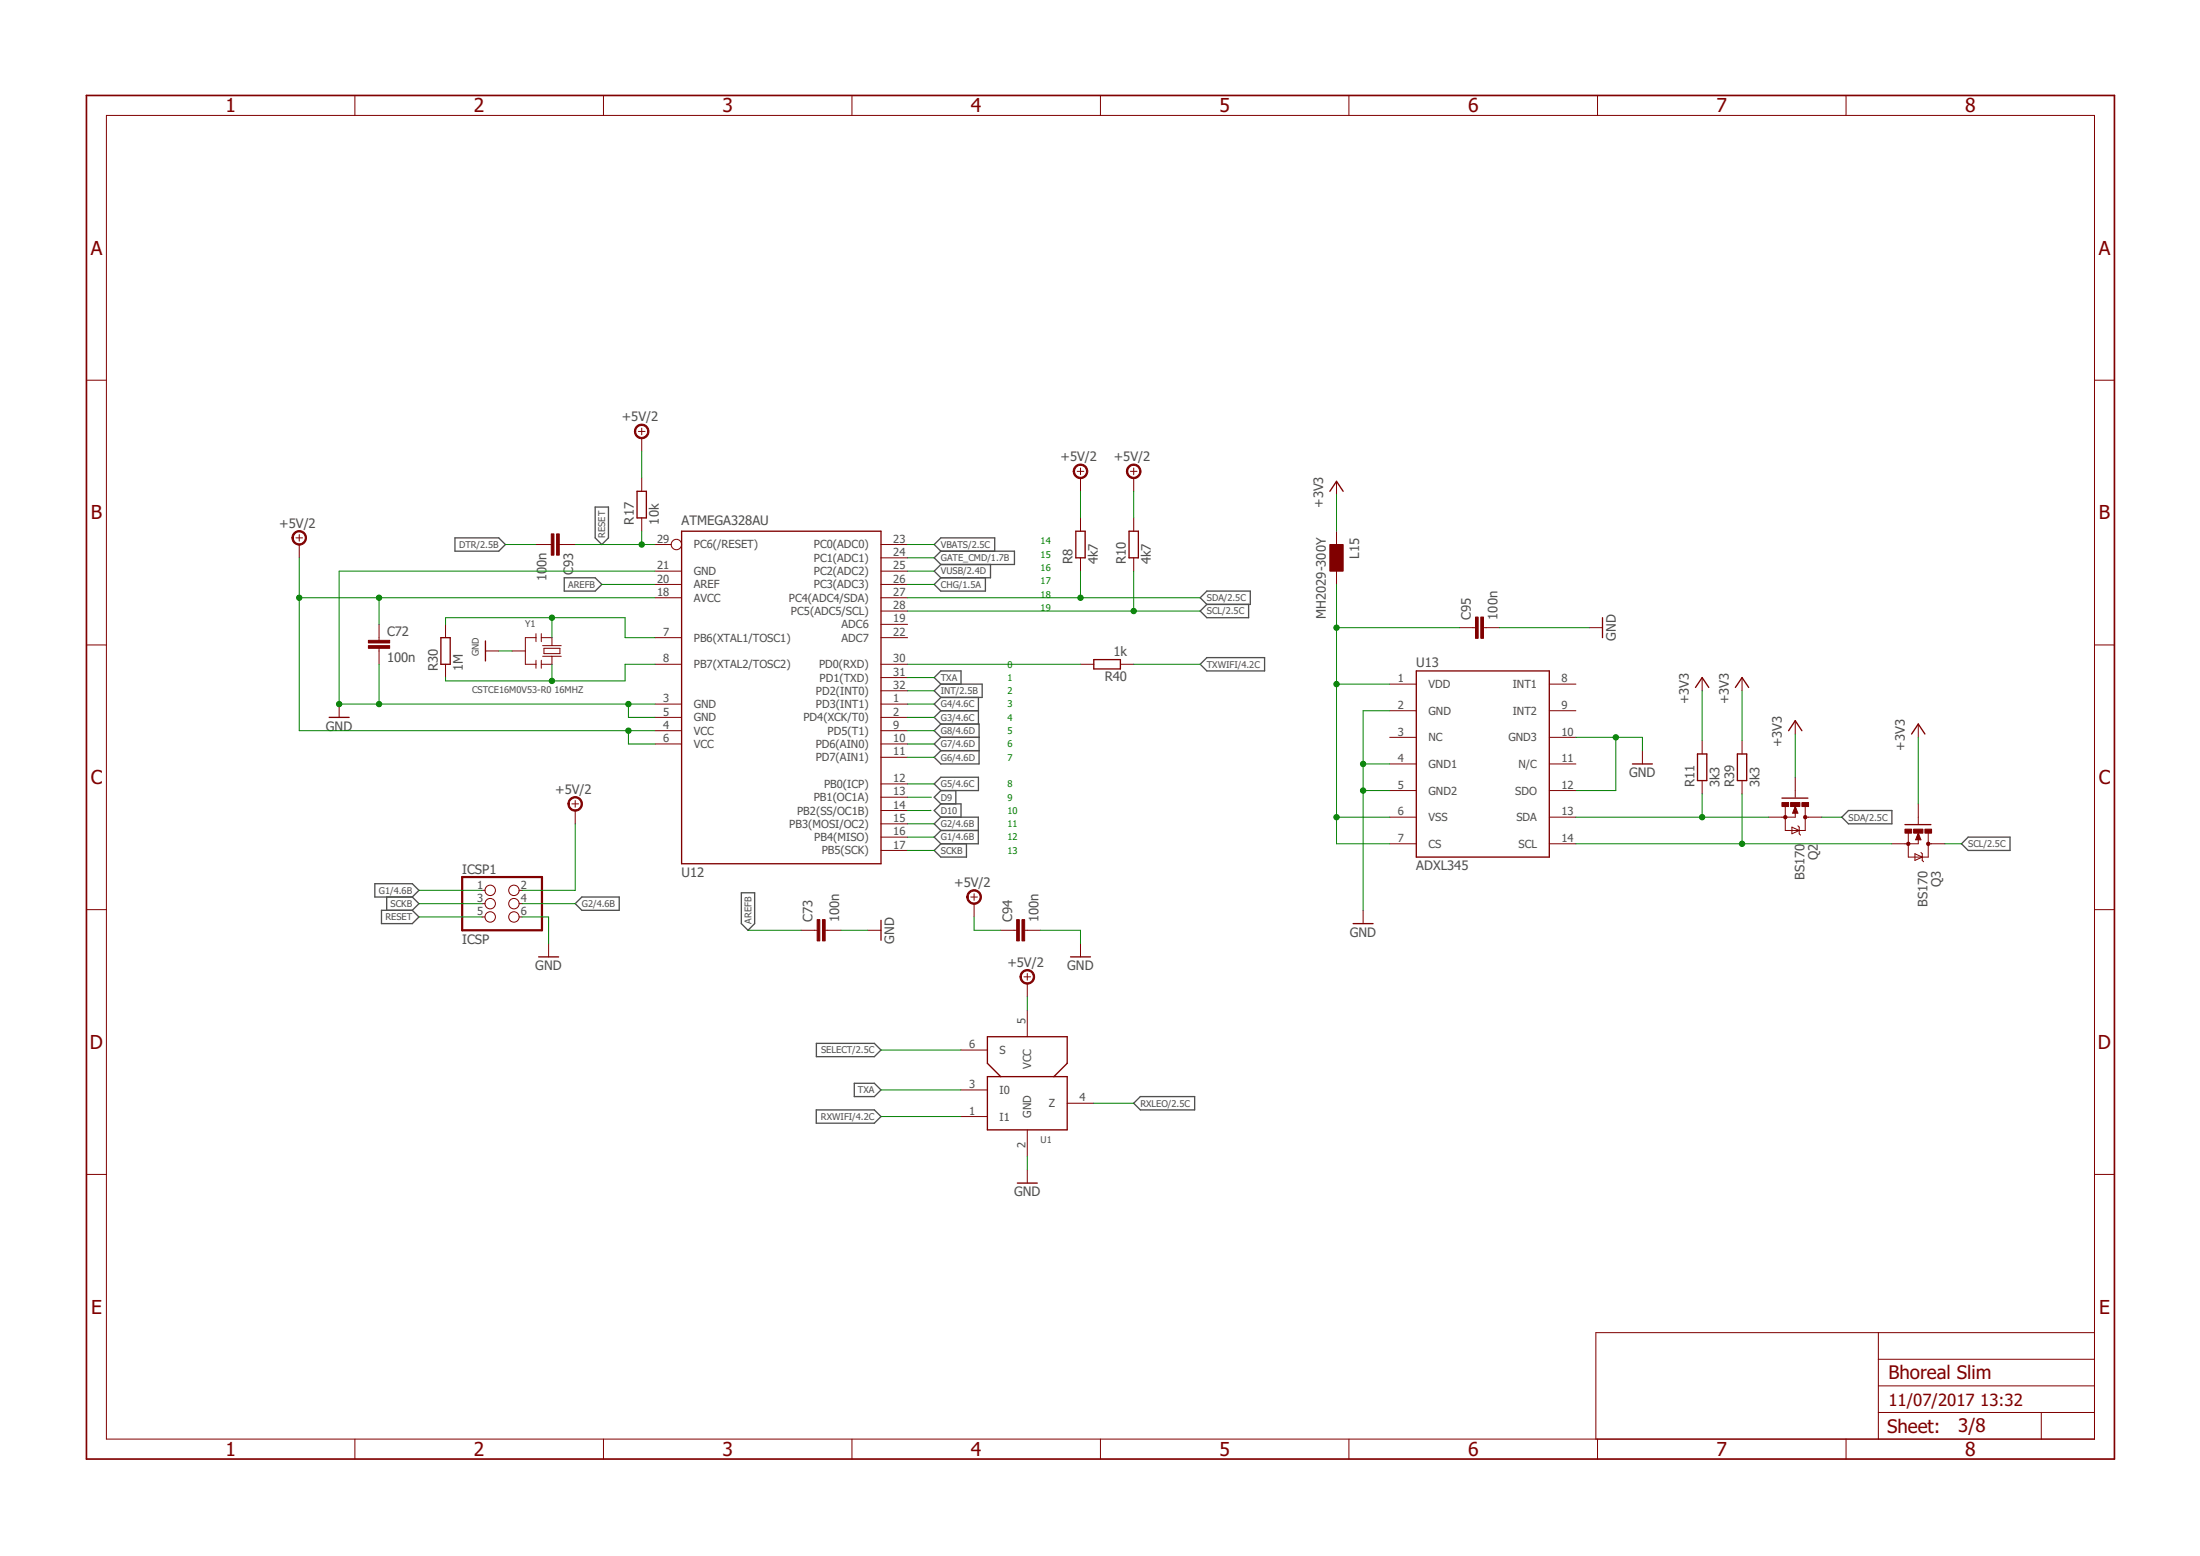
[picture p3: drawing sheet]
<svg xmlns="http://www.w3.org/2000/svg" width="420mm" height="297mm" viewBox="0 0 420 297" stroke-linecap="round" stroke-linejoin="round" font-family="sans-serif">
<g fill="none" stroke="#505050" stroke-width=".25">
<path d="M113.7 96.8h2.5v5.9l-1.3 1.2-1.2-1.2zM86.9 102.7h8.3l1.3 1.2-1.3 1.3h-8.3zM107.8 110.3h5.9l1.2 1.3-1.2 1.2h-5.9zM179.7 107.8l-1.3 1.2 1.3 1.3M179.7 105.2h14v2.6h-14M179.7 105.2l-1.3-1.3 1.3-1.2h10.3v2.5M179.7 105.2l-1.3 1.3 1.3 1.3M179.7 110.3l-1.3 1.3 1.3 1.2h8.5v-2.5M189.2 107.8v2.5h-9.5M229.2 114.1l1.3-1.3h8.3v2.6h-8.3zM230.5 115.4l-1.3 1.2 1.3 1.3h8v-2.5M179.7 130.6l-1.3-1.3 1.3-1.2h3.8v2.5"/>
<path d="M179.7 130.6h7.9v2.5h-7.9M179.7 130.6l-1.3 1.3 1.3 1.2M179.7 133.1l-1.3 1.3 1.3 1.3M179.7 135.7h7.2M179.7 135.7l-1.3 1.2 1.3 1.3M179.7 138.2h7.3v7.6h-7.3l-1.3-1.2 1.3-1.3M179.7 138.2l-1.3 1.3 1.3 1.3M186.9 133.1v5.1M229.2 126.8l1.3-1.3h11v2.6h-11zM178.4 149.6l1.3-1.2h7.2v2.5h-7.2zM179.7 156h7.1v5.1h-7.1M179.7 140.8l-1.3 1.2 1.3 1.3"/>
<path d="M179.7 153.5h3.8v2.5M179.7 156l-1.3 1.3 1.3 1.2M179.7 158.5h7.1M179.7 140.8h7.3M179.7 143.3h7.3M179.7 158.5l-1.3 1.3 1.3 1.3M179.7 153.5l-1.3 1.2 1.3 1.3M179.7 150.9l-1.3 1.3 1.3 1.3M182.5 150.9v2.6M351.7 156l1.3-1.3h8.3v2.6h-8.3zM71.6 168.7h7.1l1.3 1.3-1.3 1.2h-7.1zM72.9 173.8h5.8l1.3 1.2-1.3 1.3h-5.8z"/>
<path d="M73.9 171.2v2.6M78.7 171.2l1.3 1.3-1.3 1.3M109.9 172.5l1.2-1.3h7.2v2.6h-7.2zM141.6 170.4h2.5v5.9l-1.2 1.3-1.3-1.3zM179.7 161.1l-1.3 1.2 1.3 1.3h4.9v-2.5M374.6 161.1l1.3-1.3h8v2.5h-8zM155.9 199.2h11.1l1.3 1.2-1.3 1.3h-11.1zM155.9 211.9h11.1l1.3 1.2-1.3 1.3h-11.1zM163.2 206.8h3.8l1.3 1.3-1.3 1.2h-3.8zM217.8 209.3h10.4v2.6h-10.4l-1.3-1.3z"/>
</g>
<path d="M88.3 167.4h15.2v10.2h-15.2z" fill="none" stroke="#800000" stroke-width=".42"/>
<g fill="none" stroke="#800000" stroke-width=".19">
<path d="M67.8 18.2v3.8M115.3 18.2v3.8M162.7 18.2v3.8M210.2 18.2v3.8M257.6 18.2v3.8M305.1 18.2v3.8M352.6 18.2v3.8M20.3 22h379.7v252.7h-379.7zM16.5 72.6h3.8M400 72.6h3.8M121.9 82.4h1.3M122.6 81.7v1.3"/>
<path d="M122.6 83.6v2.6M122.6 91.2v2.6M122.6 98.9v2.5M205.7 90h1.3M206.4 89.3v1.3M206.4 91.2v2.6M206.4 98.9v2.5M215.9 90h1.2M216.5 89.3v1.3M216.5 91.2v2.6M216.5 98.9v2.5M255.2 91.9v2.5"/>
<path d="M56.5 102.7h1.3M57.1 102v1.3M57.1 103.9v2.6M72.4 119.2v3M85.1 119.2v2.5M102.2 103.9h3.1M106.8 103.9h3.1M125.1 109h5.1M125.1 111.6h5.1M125.1 114.1h5.1M125.1 103.9h3.1M168.3 109h5"/>
<path d="M168.3 111.6h5M168.3 114.1h5M168.3 119.2h5M168.3 116.6h5M168.3 106.5h5M168.3 103.9h5M206.4 106.5v2.5M216.5 106.5v2.5M255.2 101.4v2.5M255.2 109v2.6M278.7 119.8h3.1M283.3 119.8h3.1"/>
<path d="M303.5 119.8h2.5M16.5 123.1h3.8M64.8 134.4v2.5M72.4 123.8v3M85.1 126.8v2.5M92.7 124.3h2.5M97.8 124.3h2.5M102.4 121.7h-2.1v5.1h2.1M102.4 121v1.5M102.4 126v1.6M103.4 121.7h2v1.6M103.4 121v1.5"/>
<path d="M103.4 126v1.6M103.6 125.3h3.6M103.6 123.3h3.6M103.9 123.8h3v1h-3zM105.4 125.3v1.5h-2M125.1 126.8h5.1M125.1 121.7h5.1M125.1 134.4h5.1M125.1 136.9h5.1M125.1 139.5h5.1M168.3 126.8h5M168.3 121.7h5"/>
<path d="M168.3 134.4h5M168.3 136.9h5M168.3 139.5h5M168.3 131.9h5M168.3 129.3h5M206.4 126.8h2.5M214 126.8h2.5M265.4 130.6h5.1M265.4 135.7h5.1M295.9 130.6h5.1M295.9 135.7h5.1M325.1 129.3v2.6"/>
<path d="M332.7 129.3v2.6M342.9 137.6v2.5M366.4 138.2v2.6M400 123.1h3.8M109.2 153.5h1.3M109.9 152.8v1.3M109.9 154.7v2.6M125.1 142h5.1M168.3 142h5M168.3 159.8h5M168.3 157.3h5M168.3 154.7h5"/>
<path d="M168.3 152.2h5M168.3 149.6h5M168.3 144.6h5M265.4 140.8h5.1M265.4 145.8h5.1M265.4 150.9h5.1M265.4 156h5.1M295.9 140.8h5.1M295.9 145.8h5.1M295.9 150.9h5.1M295.9 156h5.1M313.7 143.3v2.5"/>
<path d="M325.1 141.4v2.5M325.1 149v2.6M332.7 141.4v2.5M332.7 149v2.6M341 154v4.5h3.8v-4.5M342.2 157.9l1.4 .6-1.4 .7zM342.9 155.1v.9h-5.1M342.9 148.4v3.8M342.9 154l.5 1.2h-1.1zM343.4 157.6l.2 .3v1.3l.3 .2M344.8 156h3.1M364.4 159v4.6h3.9v-4.5"/>
<path d="M366.4 153.5v3.8M366.4 159l.5 1.3h-1.1zM16.5 173.7h3.8M92.1 170h.5M92.1 172.5h.5M92.1 175h.5M99.1 170h.6M99.1 172.5h.6M99.1 175h.6M153 177.6h3.1M157.6 177.6h3M165.7 177.6h2.6"/>
<path d="M168.3 162.3h5M185.4 171.2h1.3M186 170.6v1.3M186 172.5v2.5M191.1 177.6h3.1M195.7 177.6h3M260.3 173.8v2.5M265.4 161.1h5.1M295.9 161.1h5.1M365.7 163l1.4 .6-1.4 .7zM366.4 160.2v.9h-5.1M366.9 162.7l.2 .3v1.3l.3 .2"/>
<path d="M368.3 161.1h3.1M400 173.7h3.8M104.8 180.1v2.6M195.6 186.5h1.2M196.2 185.8v1.3M196.2 187.7v2.6M196.2 192.8v5.1M206.4 180.1v2.6M183.5 200.4h5.1M183.5 208.1h5.1M183.5 213.1h5.1M196.2 215.7v5.1"/>
<path d="M203.8 210.6h5.1M16.5 224.2h3.8M196.2 223.3v2.5M400 224.2h3.8M358.7 254.4v20.3M358.7 259.5h41.3M400 254.4h-95.2v20.3M67.8 274.7v3.8M115.3 274.7v3.8M162.7 274.7v3.8M210.2 274.7v3.8M257.6 274.7v3.8"/>
<path d="M305.1 274.7v3.8M352.6 274.7v3.8M358.7 269.6h41.3M358.7 264.6h41.3M389.8 269.6v5.1"/>
<circle cx="129.2" cy="103.9" r=".99"/>
<circle cx="93.6" cy="170" r=".99"/>
<circle cx="93.6" cy="172.5" r=".99"/>
<circle cx="93.6" cy="175" r=".99"/>
<circle cx="98.1" cy="170" r=".99"/>
<circle cx="98.1" cy="172.5" r=".99"/>
<circle cx="98.1" cy="175" r=".99"/>
</g>
<g fill="none" stroke="#800000" stroke-width=".25">
<path d="M121.7 93.8h1.7v5.1h-1.7zM254 93.8l1.2-1.9 1.3 1.9M130.2 101.4h38.1v63.5h-38.1zM205.5 101.4h1.7v5.1h-1.7zM215.6 101.4h1.8v5.1h-1.8zM306 117.9v3.8M62.9 136.9h3.8M84.2 121.7h1.8v5.1h-1.8zM92.7 122.4v3.8M208.9 125.9h5.1v1.8h-5.1zM270.5 128.1h25.4v35.5h-25.4zM323.8 131.2l1.3-1.9 1.2 1.9"/>
<path d="M331.4 131.2l1.3-1.9 1.3 1.9M341.6 139.5l1.3-1.9 1.2 1.9M311.8 145.8h3.8M324.2 143.9h1.8v5.1h-1.8zM331.8 143.9h1.8v5.1h-1.8zM340.3 152.4h5M363.8 157.4h5M365.1 140.1l1.3-1.9 1.2 1.9M168.3 175.7v3.8M258.4 176.3h3.8M102.9 182.7h3.8M204.4 182.7h3.9"/>
<path d="M188.6 205.5h15.2v10.2h-15.2zM191.1 205.5l-2.5-2.5v-5.1h15.2v5.1l-2.5 2.5M194.3 225.8h3.8"/>
</g>
<g fill="#800000" stroke="#800000" stroke-width=".19">
<path d="M70.4 123.3h4v.5h-4z"/>
<path d="M70.4 122.2h4v.5h-4z"/>
<path d="M157.1 175.6h.5v4h-.5z"/>
<path d="M156.1 175.6h.5v4h-.5z"/>
<path d="M282.8 117.8h.5v4.1h-.5z"/>
<path d="M281.8 117.8h.5v4.1h-.5z"/>
<path d="M254 103.9h2.5v5.1h-2.5z"/>
<path d="M340.3 153.2h1.3v.8h-1.3z"/>
<path d="M344.1 153.2h1.3v.8h-1.3z"/>
<path d="M342 153.2h1.7v.8h-1.7z"/>
<path d="M363.8 158.3h1.3v.7h-1.3z"/>
<path d="M367.6 158.3h1.3v.7h-1.3z"/>
<path d="M365.5 158.3h1.7v.7h-1.7z"/>
<path d="M105.3 101.9h.5v4.1h-.5z"/>
<path d="M106.3 101.9h.5v4.1h-.5z"/>
<path d="M195.2 175.6h.5v4h-.5z"/>
<path d="M194.2 175.6h.5v4h-.5z"/>
</g>
<g fill="#800000" stroke="#800000" stroke-width=".19">
<path d="M56.1 101.7a1.39 1.39 0 0 1 2.2 .3 1.39 1.39 0 0 1-.8 2 1.39 1.39 0 0 1-1.7-1.3h.2a1.15 1.15 0 0 1 1.6-1.1 1.15 1.15 0 0 1 .3 1.9 1.15 1.15 0 0 1-1.9-.5v-.3h-.2z" fill-rule="evenodd"/>
<path d="M121.5 81.4a1.4 1.4 0 0 1 2.2 .2 1.4 1.4 0 0 1-.8 2.1 1.4 1.4 0 0 1-1.7-1.3h.2a1.14 1.14 0 0 1 1.7-1 1.14 1.14 0 0 1 .1 1.9 1.14 1.14 0 0 1-1.8-.7v-.2h-.2z" fill-rule="evenodd"/>
<path d="M108.8 152.5a1.4 1.4 0 0 1 2.2 .2 1.4 1.4 0 0 1-.8 2.1 1.4 1.4 0 0 1-1.7-1.3h.2a1.14 1.14 0 0 1 1.7-1 1.14 1.14 0 0 1 .1 1.9 1.14 1.14 0 0 1-1.8-.6v-.3h-.2z" fill-rule="evenodd"/>
<path d="M195.2 185.5a1.4 1.4 0 0 1 2.2 .3 1.4 1.4 0 0 1-.8 2 1.4 1.4 0 0 1-1.8-1.3h.3a1.15 1.15 0 0 1 1.6-1.1 1.15 1.15 0 0 1 .2 1.9 1.15 1.15 0 0 1-1.8-.5v-.3h-.3z" fill-rule="evenodd"/>
<path d="M185 170.3a1.4 1.4 0 0 1 2.2 .2 1.4 1.4 0 0 1-.8 2.1 1.4 1.4 0 0 1-1.8-1.4h.3a1.15 1.15 0 0 1 1.6-1 1.15 1.15 0 0 1 .3 1.9 1.15 1.15 0 0 1-1.9-.6v-.3h-.3z" fill-rule="evenodd"/>
<path d="M205.3 89a1.39 1.39 0 0 1 2.2 .3 1.39 1.39 0 0 1-.8 2 1.39 1.39 0 0 1-1.7-1.3h.2a1.15 1.15 0 0 1 1.6-1.1 1.15 1.15 0 0 1 .3 1.9 1.15 1.15 0 0 1-1.8-.5l-.1-.3h-.2z" fill-rule="evenodd"/>
<path d="M215.5 89a1.39 1.39 0 0 1 2.2 .3 1.39 1.39 0 0 1-.8 2 1.39 1.39 0 0 1-1.8-1.3h.3a1.15 1.15 0 0 1 1.6-1.1 1.15 1.15 0 0 1 .3 1.9 1.15 1.15 0 0 1-1.9-.5v-.3h-.3z" fill-rule="evenodd"/>
<circle cx="341" cy="156" r=".32"/>
<circle cx="344.8" cy="156" r=".32"/>
<circle cx="364.5" cy="161.1" r=".32"/>
<circle cx="368.3" cy="161.1" r=".32"/>
</g>
<path d="M16.5 18.2h387.3v260.3h-387.3zM342.9 154.9v.2h-.3l.3-.9 .2 .9M366.4 159.9v.3h-.3l.3-.9 .2 .9" fill="none" stroke="#800000" stroke-width=".32"/>
<g fill="none" stroke="#008000" stroke-width=".19">
<path d="M122.6 86.2v5M206.4 93.8v5.1M216.5 93.8v5.1M255.2 94.4v7M57.1 114.1h68M57.1 106.5v33h68M72.4 114.1v5.1M85.1 119.2v-1.3h34.3v3.8h5.7M96.5 103.9h5.7M105.4 117.9v3.8M109.9 103.9h15.2M114.9 111.6h10.2"/>
<path d="M122.6 101.4v2.5M125.1 109h-60.3v25.4h60.3M173.3 109h5.1M173.3 103.9h5.1M173.3 106.5h5.1M173.3 116.6h55.9M173.3 111.6h5.1M173.3 114.1h55.9M206.4 109v5.1M216.5 109v7.6M255.2 119.8h23.5M255.2 111.6v49.5h10.2"/>
<path d="M286.4 119.8h17.1M72.4 126.8v7.6M95.2 124.3h2.6M105.4 126.8v3.2M120 134.4v2.5h5.1M120 139.5v2.5h5.1M125.1 126.8h-5.7v3.2h-34.3v-.7M173.3 134.4h5.1M173.3 136.9h5.1M173.3 129.3h5.1M173.3 126.8h33.1M173.3 131.9h5.1"/>
<path d="M173.3 139.5h5.1M216.5 126.8h12.7M255.2 130.6h10.2M265.4 135.7h-5.1v38.1M325.1 131.9v9.5M332.7 131.9v9.5M109.9 157.3v12.7h-10.2M173.3 157.3h5.1M173.3 142h5.1M173.3 144.6h5.1M173.3 149.6h5.1M173.3 159.8h5.1"/>
<path d="M173.3 152.2h4.6M177.7 154.7h.1h-4.5M255.2 156h10.2M260.3 150.9h5.1M260.3 145.8h5.1M301 140.8h12.7v2.5M301 156h36.8M308.6 140.8v10.1h-7.6M325.1 151.6v4.4M332.7 151.6v9.5M342.9 140.1v8.3M347.9 156h3.8"/>
<path d="M366.4 140.8v12.7M80 175h12.1M80 172.5h12.1M80 170h12.1M99.7 175h5.1v5.1M99.7 172.5h10.2M142.9 177.6h10.1M160.6 177.6h5.1M173.3 162.3h5.1M186 175v2.6h5.1M198.7 177.6h7.7v2.5M301 161.1h60.3"/>
<path d="M371.4 161.1h3.2M196.2 190.3v2.5M168.3 208.1h15.2M168.3 213.1h15.2M168.3 200.4h15.2M208.9 210.6h7.6M196.2 220.8v2.5"/>
</g>
<g fill="#008000" stroke="#008000" stroke-width=".19">
<circle cx="64.8" cy="134.4" r=".51"/>
<circle cx="72.4" cy="134.4" r=".51"/>
<circle cx="120" cy="134.4" r=".51"/>
<circle cx="260.3" cy="145.8" r=".51"/>
<circle cx="260.3" cy="150.9" r=".51"/>
<circle cx="308.6" cy="140.8" r=".51"/>
<circle cx="216.5" cy="116.6" r=".51"/>
<circle cx="122.6" cy="103.9" r=".51"/>
<circle cx="206.4" cy="114.1" r=".51"/>
<circle cx="105.4" cy="117.9" r=".51"/>
<circle cx="105.4" cy="130" r=".51"/>
<circle cx="255.2" cy="130.6" r=".51"/>
<circle cx="255.2" cy="156" r=".51"/>
<circle cx="255.2" cy="119.8" r=".51"/>
<circle cx="325.1" cy="156" r=".51"/>
<circle cx="332.7" cy="161.1" r=".51"/>
<circle cx="57.1" cy="114.1" r=".51"/>
<circle cx="72.4" cy="114.1" r=".51"/>
<circle cx="120" cy="139.5" r=".51"/>
</g>
<g font-size="3.7" fill="#800000">
<text x="43.1" y="21.4">1</text>
<text x="90.5" y="21.4">2</text>
<text x="138" y="21.4">3</text>
<text x="185.4" y="21.4">4</text>
<text x="232.9" y="21.4">5</text>
<text x="280.4" y="21.4">6</text>
<text x="327.8" y="21.4">7</text>
<text x="375.3" y="21.4">8</text>
<text x="17.3" y="48.6">A</text>
<text x="400.8" y="48.6">A</text>
<text x="17.3" y="99.1">B</text>
<text x="400.8" y="99.1">B</text>
<text x="17.3" y="149.7">C</text>
<text x="400.8" y="149.7">C</text>
<text x="17.2" y="200.2">D</text>
<text x="400.7" y="200.2">D</text>
<text x="17.4" y="250.8">E</text>
<text x="400.9" y="250.8">E</text>
<text x="43.1" y="277.9">1</text>
<text x="90.5" y="277.9">2</text>
<text x="138" y="277.9">3</text>
<text x="185.4" y="277.9">4</text>
<text x="232.9" y="277.9">5</text>
<text x="280.4" y="277.9">6</text>
<text x="327.8" y="277.9">7</text>
<text x="375.3" y="277.9">8</text>
</g>
<g font-size="3.6" fill="#800000">
<text x="360.6" y="263.3">Bhoreal Slim</text>
<text x="360.4" y="273.6">Sheet:</text>
<text x="374" y="273.5">3/8</text>
</g>
<g font-size="3.2" fill="#800000">
<text x="360.6" y="268.4">11/07/2017</text>
<text x="378.2" y="268.4">13:32</text>
</g>
<g font-size="2.5" fill="#505050">
<text x="118.7" y="80.5">+5V/2</text>
<text x="202.5" y="88.1">+5V/2</text>
<text x="212.7" y="88.1">+5V/2</text>
<text x="53.3" y="100.8">+5V/2</text>
<text x="121" y="100.1" transform="rotate(-90 121 100.1)">R17</text>
<text x="125.8" y="100.1" transform="rotate(-90 125.8 100.1)">10k</text>
<text x="130.2" y="100.1">ATMEGA328AU</text>
<text x="252.7" y="97" transform="rotate(-90 252.7 97)">+3V3</text>
<text x="204.9" y="107.8" transform="rotate(-90 204.9 107.8)">R8</text>
<text x="209.7" y="107.8" transform="rotate(-90 209.7 107.8)">4k7</text>
<text x="215" y="107.8" transform="rotate(-90 215 107.8)">R10</text>
<text x="219.8" y="107.8" transform="rotate(-90 219.8 107.8)">4k7</text>
<text x="259.6" y="106.6" transform="rotate(-90 259.6 106.6)">L15</text>
<text x="104.4" y="110.9" transform="rotate(-90 104.4 110.9)">100n</text>
<text x="109.5" y="109.7" transform="rotate(-90 109.5 109.7)">C93</text>
<text x="253.2" y="118.1" transform="rotate(-90 253.2 118.1)">MH2029-300Y</text>
<text x="280.9" y="118.3" transform="rotate(-90 280.9 118.3)">C95</text>
<text x="286" y="118.3" transform="rotate(-90 286 118.3)">100n</text>
<text x="73.9" y="121.3">C72</text>
<text x="212.6" y="125.3">1k</text>
<text x="308.6" y="122.4" transform="rotate(-90 308.6 122.4)">GND</text>
<text x="73.9" y="126.4">100n</text>
<text x="83.6" y="128.1" transform="rotate(-90 83.6 128.1)">R30</text>
<text x="88.4" y="128.1" transform="rotate(-90 88.4 128.1)">1M</text>
<text x="211" y="130.1">R40</text>
<text x="270.5" y="127.3">U13</text>
<text x="322.5" y="134.4" transform="rotate(-90 322.5 134.4)">+3V3</text>
<text x="330.2" y="134.4" transform="rotate(-90 330.2 134.4)">+3V3</text>
<text x="62.2" y="139.5">GND</text>
<text x="340.3" y="142.7" transform="rotate(-90 340.3 142.7)">+3V3</text>
<text x="363.8" y="143.3" transform="rotate(-90 363.8 143.3)">+3V3</text>
<text x="311.1" y="148.4">GND</text>
<text x="106" y="151.6">+5V/2</text>
<text x="323.6" y="150.3" transform="rotate(-90 323.6 150.3)">R11</text>
<text x="328.4" y="150.3" transform="rotate(-90 328.4 150.3)">3k3</text>
<text x="331.2" y="150.3" transform="rotate(-90 331.2 150.3)">R39</text>
<text x="336" y="150.3" transform="rotate(-90 336 150.3)">3k3</text>
<text x="88.3" y="166.8">ICSP1</text>
<text x="130.2" y="167.4">U12</text>
<text x="270.5" y="166.2">ADXL345</text>
<text x="347.2" y="164.2" transform="rotate(-90 347.2 164.2)">Q2</text>
<text x="182.2" y="169.3">+5V/2</text>
<text x="344.6" y="168" transform="rotate(-90 344.6 168)">BS170</text>
<text x="368.1" y="173.1" transform="rotate(-90 368.1 173.1)">BS170</text>
<text x="370.7" y="169.3" transform="rotate(-90 370.7 169.3)">Q3</text>
<text x="155.2" y="176.1" transform="rotate(-90 155.2 176.1)">C73</text>
<text x="160.3" y="176.1" transform="rotate(-90 160.3 176.1)">100n</text>
<text x="193.3" y="176.1" transform="rotate(-90 193.3 176.1)">C94</text>
<text x="198.4" y="176.1" transform="rotate(-90 198.4 176.1)">100n</text>
<text x="257.8" y="178.9">GND</text>
<text x="88.3" y="180.1">ICSP</text>
<text x="102.2" y="185.2">GND</text>
<text x="170.8" y="180.1" transform="rotate(-90 170.8 180.1)">GND</text>
<text x="192.4" y="184.6">+5V/2</text>
<text x="203.8" y="185.2">GND</text>
<text x="193.7" y="228.4">GND</text>
</g>
<g font-size="2.1" fill="#505050">
<text x="125.5" y="103.6">29</text>
<text x="132.5" y="104.7">PC6(/RESET)</text>
<text x="155.4" y="107.2">PC1(ADC1)</text>
<text x="155.4" y="104.7">PC0(ADC0)</text>
<text x="170.6" y="106.1">24</text>
<text x="170.6" y="103.6">23</text>
<text x="125.5" y="108.7">21</text>
<text x="125.5" y="111.2">20</text>
<text x="125.5" y="113.7">18</text>
<text x="132.5" y="109.8">GND</text>
<text x="132.5" y="112.3">AREF</text>
<text x="155.4" y="112.3">PC3(ADC3)</text>
<text x="155.4" y="109.8">PC2(ADC2)</text>
<text x="170.6" y="113.7">27</text>
<text x="170.6" y="111.2">26</text>
<text x="170.6" y="108.7">25</text>
<text x="132.5" y="114.9">AVCC</text>
<text x="150.7" y="114.9">PC4(ADC4/SDA)</text>
<text x="151.1" y="117.4">PC5(ADC5/SCL)</text>
<text x="160.7" y="119.9">ADC6</text>
<text x="170.6" y="118.8">19</text>
<text x="170.6" y="116.3">28</text>
<text x="126.7" y="121.4">7</text>
<text x="132.5" y="122.5">PB6(XTAL1/TOSC1)</text>
<text x="160.7" y="122.5">ADC7</text>
<text x="170.6" y="121.4">22</text>
<text x="126.7" y="126.4">8</text>
<text x="132.5" y="127.6">PB7(XTAL2/TOSC2)</text>
<text x="156.4" y="127.6">PD0(RXD)</text>
<text x="156.5" y="130.1">PD1(TXD)</text>
<text x="170.6" y="131.5">32</text>
<text x="170.6" y="129">31</text>
<text x="170.6" y="126.4">30</text>
<text x="267" y="130.3">1</text>
<text x="272.8" y="131.4">VDD</text>
<text x="288.9" y="131.4">INT1</text>
<text x="298.2" y="130.3">8</text>
<text x="126.7" y="134.1">3</text>
<text x="126.7" y="136.6">5</text>
<text x="132.5" y="135.2">GND</text>
<text x="132.5" y="137.7">GND</text>
<text x="153.4" y="137.7">PD4(XCK/T0)</text>
<text x="155.8" y="135.2">PD3(INT1)</text>
<text x="155.8" y="132.6">PD2(INT0)</text>
<text x="170.6" y="136.6">2</text>
<text x="170.6" y="134.1">1</text>
<text x="267" y="135.3">2</text>
<text x="272.8" y="136.4">GND</text>
<text x="288.9" y="136.5">INT2</text>
<text x="298.2" y="135.3">9</text>
<text x="126.7" y="139.1">4</text>
<text x="126.7" y="141.7">6</text>
<text x="132.5" y="140.3">VCC</text>
<text x="132.5" y="142.8">VCC</text>
<text x="155.8" y="142.8">PD6(AIN0)</text>
<text x="158.1" y="140.3">PD5(T1)</text>
<text x="170.6" y="141.7">10</text>
<text x="170.6" y="139.1">9</text>
<text x="267" y="140.4">3</text>
<text x="272.8" y="141.5">NC</text>
<text x="288.1" y="141.5">GND3</text>
<text x="298.2" y="140.4">10</text>
<text x="155.8" y="145.3">PD7(AIN1)</text>
<text x="170.6" y="149.3">12</text>
<text x="170.6" y="144.2">11</text>
<text x="267" y="145.5">4</text>
<text x="272.8" y="146.6">GND1</text>
<text x="290" y="146.6">N/C</text>
<text x="298.2" y="145.5">11</text>
<text x="152.2" y="155.5">PB2(SS/OC1B)</text>
<text x="155.4" y="153">PB1(OC1A)</text>
<text x="157.4" y="150.4">PB0(ICP)</text>
<text x="170.6" y="154.4">14</text>
<text x="170.6" y="151.8">13</text>
<text x="267" y="150.6">5</text>
<text x="267" y="155.6">6</text>
<text x="272.8" y="151.7">GND2</text>
<text x="289.4" y="151.7">SDO</text>
<text x="298.2" y="150.6">12</text>
<text x="298.2" y="155.6">13</text>
<text x="150.7" y="158">PB3(MOSI/OC2)</text>
<text x="155.5" y="160.6">PB4(MISO)</text>
<text x="170.6" y="162">17</text>
<text x="170.6" y="159.5">16</text>
<text x="170.6" y="156.9">15</text>
<text x="267" y="160.7">7</text>
<text x="272.8" y="156.8">VSS</text>
<text x="272.8" y="161.8">CS</text>
<text x="289.6" y="156.8">SDA</text>
<text x="290" y="161.8">SCL</text>
<text x="298.2" y="160.7">14</text>
<text x="156.9" y="163.1">PB5(SCK)</text>
<text x="91.1" y="169.6">1</text>
<text x="91.1" y="172.2">3</text>
<text x="99.5" y="169.6">2</text>
<text x="99.5" y="172.2">4</text>
<text x="91.1" y="174.7">5</text>
<text x="99.5" y="174.7">6</text>
<text x="195.8" y="195.6" transform="rotate(-90 195.8 195.6)">5</text>
<text x="185.1" y="200.1">6</text>
<text x="190.9" y="201.2">S</text>
<text x="185.1" y="207.7">3</text>
<text x="190.9" y="208.8">I0</text>
<text x="197" y="204.1" transform="rotate(-90 197 204.1)">VCC</text>
<text x="185.1" y="212.8">1</text>
<text x="190.9" y="213.9">I1</text>
<text x="197" y="213.3" transform="rotate(-90 197 213.3)">GND</text>
<text x="200.3" y="211.4">Z</text>
<text x="206.2" y="210.2">4</text>
<text x="195.8" y="219.2" transform="rotate(-90 195.8 219.2)">2</text>
</g>
<g font-size="1.8" fill="#505050">
<text x="87.7" y="104.6">DTR/2.5B</text>
<text x="115.6" y="102.7" transform="rotate(-90 115.6 102.7)">RESET</text>
<text x="179.7" y="104.6">VBATS/2.5C</text>
<text x="179.7" y="107.1">GATE_CMD/1.7B</text>
<text x="108.5" y="112.2">AREFB</text>
<text x="179.7" y="109.7">VUSB/2.4D</text>
<text x="179.7" y="112.2">CHG/1.5A</text>
<text x="100.3" y="119.7">Y1</text>
<text x="230.5" y="117.3">SCL/2.5C</text>
<text x="230.5" y="114.7">SDA/2.5C</text>
<text x="91.4" y="125.3" transform="rotate(-90 91.4 125.3)">GND</text>
<text x="179.7" y="130">TXA</text>
<text x="230.5" y="127.4">TXWIFI/4.2C</text>
<text x="90.2" y="132.4">CSTCE16M0V53-R0</text>
<text x="105.9" y="132.4">16MHZ</text>
<text x="179.7" y="132.5">INT/2.5B</text>
<text x="179.7" y="135.1">G4/4.6C</text>
<text x="179.7" y="137.6">G3/4.6C</text>
<text x="179.7" y="140.1">G8/4.6D</text>
<text x="179.7" y="142.7">G7/4.6D</text>
<text x="179.7" y="145.2">G6/4.6D</text>
<text x="179.7" y="150.3">G5/4.6C</text>
<text x="179.7" y="155.4">D10</text>
<text x="179.7" y="152.8">D9</text>
<text x="179.7" y="157.9">G2/4.6B</text>
<text x="179.7" y="160.4">G1/4.6B</text>
<text x="353" y="156.6">SDA/2.5C</text>
<text x="375.9" y="161.7">SCL/2.5C</text>
<text x="179.7" y="163">SCKB</text>
<text x="72.4" y="170.6">G1/4.6B</text>
<text x="74.6" y="173.1">SCKB</text>
<text x="111.1" y="173.1">G2/4.6B</text>
<text x="73.6" y="175.7">RESET</text>
<text x="143.5" y="176.3" transform="rotate(-90 143.5 176.3)">AREFB</text>
<text x="156.8" y="201.1">SELECT/2.5C</text>
<text x="163.9" y="208.7">TXA</text>
<text x="156.8" y="213.8">RXWIFI/4.2C</text>
<text x="217.8" y="211.2">RXLEO/2.5C</text>
<text x="198.7" y="218.2">U1</text>
</g>
<g font-size="1.8" fill="#008000">
<text x="198.7" y="103.9">14</text>
<text x="198.7" y="106.5">15</text>
<text x="198.7" y="109">16</text>
<text x="198.7" y="111.6">17</text>
<text x="198.7" y="114.1">18</text>
<text x="198.7" y="116.6">19</text>
<text x="192.4" y="127.4">0</text>
<text x="192.4" y="130">1</text>
<text x="192.4" y="132.5">2</text>
<text x="192.4" y="135.1">3</text>
<text x="192.4" y="137.6">4</text>
<text x="192.4" y="140.1">5</text>
<text x="192.4" y="142.7">6</text>
<text x="192.4" y="145.2">7</text>
<text x="192.4" y="150.3">8</text>
<text x="192.4" y="152.8">9</text>
<text x="192.4" y="155.4">10</text>
<text x="192.4" y="157.9">11</text>
<text x="192.4" y="160.4">12</text>
<text x="192.4" y="163">13</text>
</g>
</svg>
